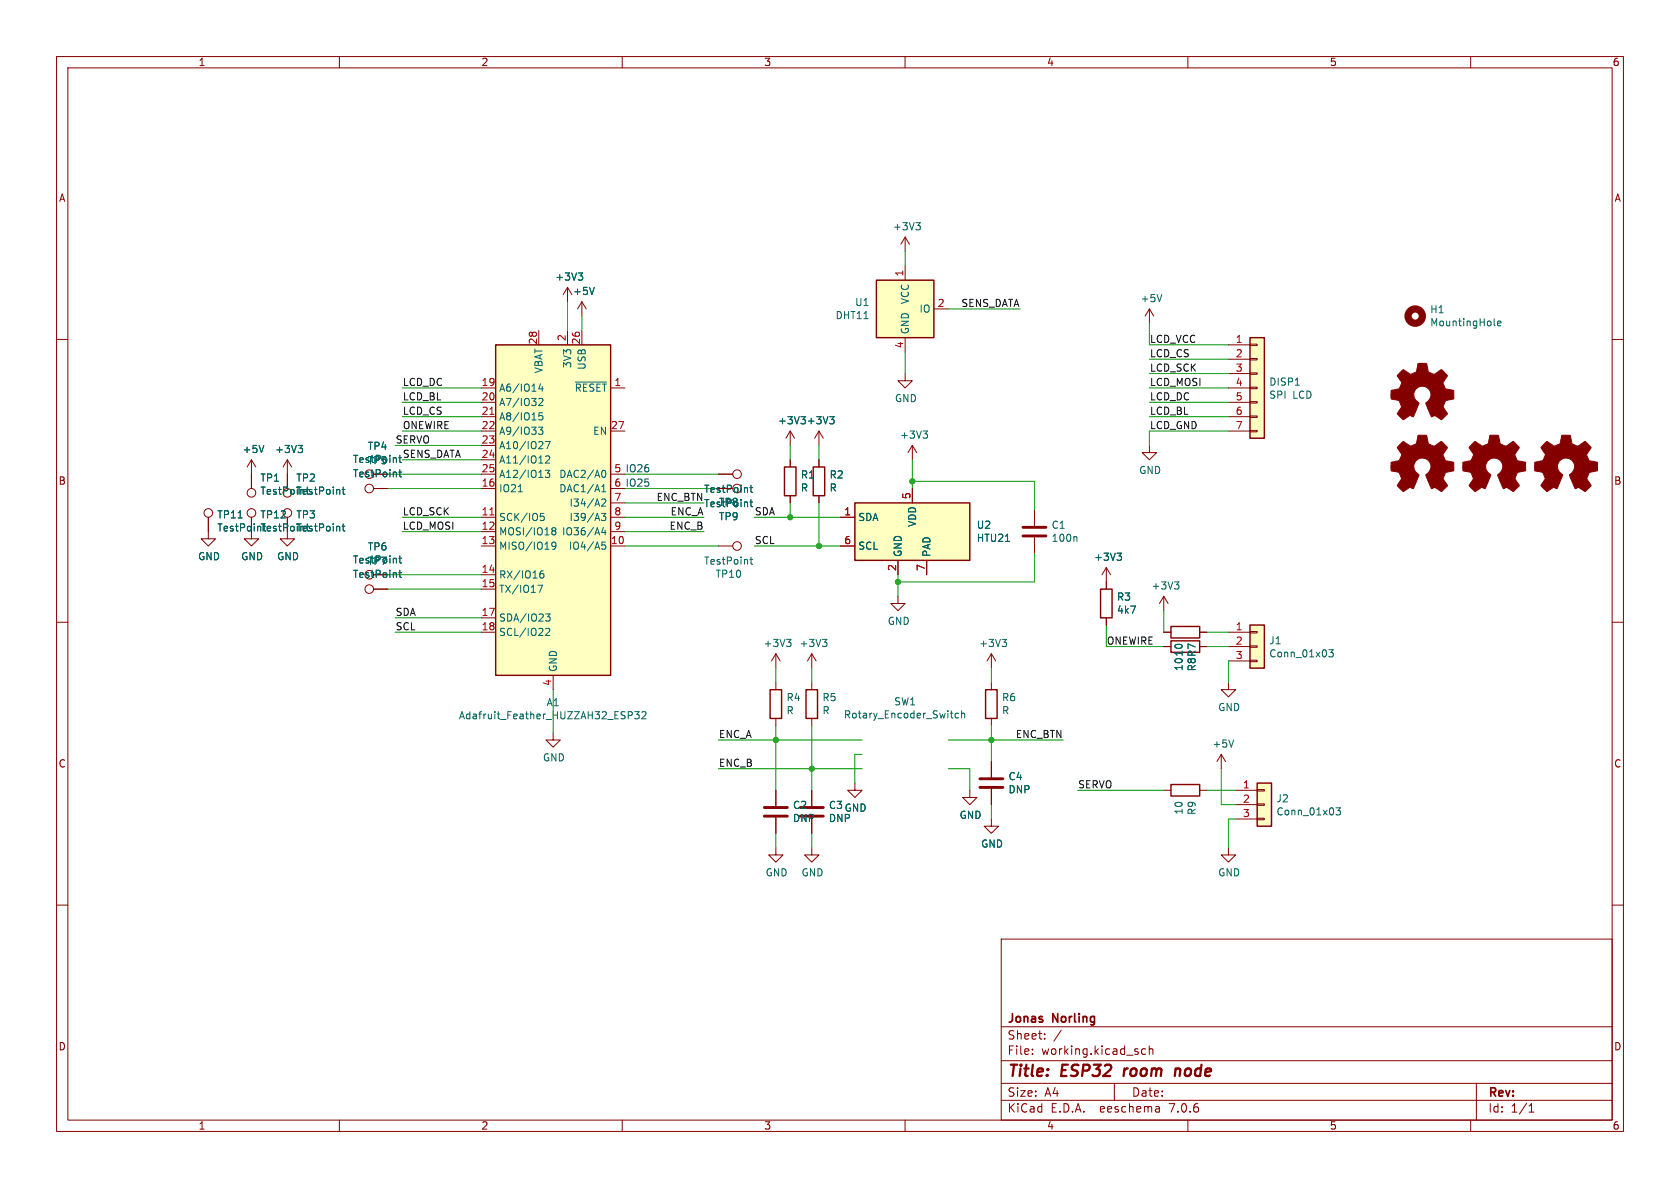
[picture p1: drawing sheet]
<svg xmlns="http://www.w3.org/2000/svg" width="297mm" height="210mm" viewBox="0 0 297 210" stroke-linecap="round" stroke-linejoin="round" font-family="sans-serif">
<g fill="none" stroke="#840000" stroke-width=".18">
<path d="M10 10h277v190h-277zM12 12h273v186h-273zM60 10v2M110 10v2M160 10v2M210 10v2M260 10v2M10 60h2M95.2 58.4v2.6M100.3 50.8l-.7 1.3M100.3 50.8v2.5M100.3 58.4v2.6"/>
<path d="M100.3 50.8l.8 1.3M102.9 53.3l-.8 1.3M102.9 53.3v2.6M102.9 58.4v2.6M102.9 53.3l.7 1.3M160 41.9v2.6M160 47v2.5M160 59.7v2.5M160 41.9l-.7 1.3M160 41.9l.8 1.3M165.1 54.6h2.5M203.2 54.6l-.8 1.3"/>
<path d="M203.2 54.6v2.6M203.2 54.6l.8 1.3M285 60h2M85.1 68.6h2.5M85.1 71.1h2.5M85.1 73.7h2.5M85.1 76.2h2.5M85.1 78.7h2.5M107.9 68.6h2.6M107.9 76.2h2.6M139.7 76.2l-.8 1.3M139.7 76.2v2.5"/>
<path d="M139.7 76.2l.8 1.3M144.8 76.2v2.5M144.8 76.2l-.8 1.3M144.8 76.2l.7 1.3M160 66v1.3h1.3l-1.3 1.3-1.3-1.3h1.3M161.3 78.7l-.8 1.3M161.3 78.7v2.6M161.3 78.7l.8 1.3M203.2 78.7v1.3h1.3l-1.3 1.3-1.3-1.3h1.3M217.2 61h3.8M217.2 63.5h3.8M217.2 66h3.8"/>
<path d="M217.2 68.6h3.8M217.2 71.1h3.8M217.2 73.7h3.8M217.2 76.2h3.8M221 76.1h1.2v.2h-1.2zM221 73.5h1.2v.3h-1.2zM221 71h1.2v.2h-1.2zM221 68.5h1.2v.2h-1.2zM221 65.9h1.2v.3h-1.2zM221 63.4h1.2v.2h-1.2zM221 60.8h1.2v.3h-1.2zM36.8 91.4v3.9h1.3l-1.3 1.2-1.2-1.2h1.2"/>
<path d="M44.4 91.4v3.9h1.3l-1.3 1.2-1.2-1.2h1.2M44.4 81.3v5.1M44.4 81.3l-.7 1.3M44.4 81.3l.8 1.3M50.8 91.4v3.9h1.3l-1.3 1.2-1.3-1.2h1.3M50.8 81.3l-.8 1.3M50.8 81.3v5.1M50.8 81.3l.8 1.3M66 86.4h2.6M85.1 91.4h2.5M85.1 96.5h2.5M85.1 83.8h2.5"/>
<path d="M85.1 86.4h2.5M85.1 94h2.5M85.1 81.3h2.5M107.9 91.4h2.6M107.9 96.5h2.6M107.9 83.8h2.6M107.9 86.4h2.6M107.9 94h2.6M107.9 88.9h2.6M127 96.5h2.5M127 83.8h2.5M139.7 81.3v1.3"/>
<path d="M139.7 87.6v1.3M144.8 81.3v1.3M144.8 87.6v1.3M148.6 91.4h2.5M148.6 96.5h2.5M158.7 99.1v2.5M161.3 86.4v2.5M163.8 99.1v2.5M182.9 90.2v2.8M182.9 95v2.8M10 110h2M66 104.1h2.6"/>
<path d="M85.1 104.1h2.5M85.1 101.6h2.5M85.1 109.2h2.5M85.1 111.8h2.5M97.8 119.4v2.5M137.2 115.6v2.5M137.2 115.6l-.8 1.2M137.2 115.6l.7 1.2M143.5 115.6v2.5M143.5 115.6l-.8 1.2M143.5 115.6l.8 1.2M158.7 105.4v1.3h1.3l-1.3 1.3-1.2-1.3h1.2"/>
<path d="M175.3 115.6v2.5M175.3 115.6l-.8 1.2M175.3 115.6l.7 1.2M195.6 100.3l-.8 1.3M195.6 100.3v3.8M195.6 109.2v1.3M195.6 100.3l.7 1.3M205.7 105.4l-.7 1.3M205.7 105.4v2.6M205.7 105.4l.8 1.3M205.7 111.8h1.3M205.7 114.3h1.3"/>
<path d="M212.1 111.8h1.3M212.1 114.3h1.3M217.2 111.8h3.8M217.2 114.3h3.8M217.2 116.8h3.8M221 116.7h1.2v.3h-1.2zM221 114.2h1.2v.2h-1.2zM221 111.6h1.2v.3h-1.2zM285 110h2M97.8 129.5v1.3h1.3l-1.3 1.3-1.3-1.3h1.3M137.2 120.7v1.2M137.2 127v1.3"/>
<path d="M137.2 139.7v2.8M143.5 120.7v1.2M143.5 127v1.3M143.5 139.7v2.8M151.1 138.4v1.3h1.3l-1.3 1.3-1.2-1.3h1.2M171.4 139.7v1.3h1.3l-1.3 1.2-1.2-1.2h1.2M175.3 120.7v1.2M175.3 127v1.3M175.3 134.6v2.8M175.3 139.4v2.8M205.7 139.7h1.3M212.1 139.7h1.3"/>
<path d="M215.9 133.4l-.8 1.2M215.9 133.4v2.5M215.9 133.4l.8 1.2M217.2 120.7v1.2h1.2l-1.2 1.3-1.3-1.3h1.3M218.4 139.7h3.8M222.2 139.6h1.3v.2h-1.3zM10 160h2M137.2 149.9v1.2h1.2l-1.2 1.3-1.3-1.3h1.3M137.2 144.5v2.8M143.5 149.9v1.2h1.3l-1.3 1.3-1.3-1.3h1.3M143.5 144.5v2.8M175.3 144.8v1.3h1.2l-1.2 1.2-1.3-1.2h1.3"/>
<path d="M217.2 149.9v1.2h1.2l-1.2 1.3-1.3-1.3h1.3M218.4 142.2h3.8M218.4 144.8h3.8M222.2 144.7h1.3v.2h-1.3zM222.2 142.1h1.3v.3h-1.3zM285 160h2M177 166h108v32h-108zM60 198v2M110 198v2M160 198v2M177 194.5h108M177 191.5h108"/>
<path d="M177 187.5h108M177 181.5h108M182.5 186.3v.1M182.5 185.5v.1M184.7 183.6v.1M184.7 182.8v.1M187.6 182.1l-1.3 2M197 191.5v3M202.5 185.5l-.4-.1-.3 .3v.4l.2 .2h.5M203.2 185.5l.2-.1 .3 .1 .1 .9M203.2 184.9v1.5M204.9 195.7l.1 .9"/>
<path d="M205 196.5l-.2 .1M205 196h-.2M210 198v2M260 198v2M261 191.5v6.5M270.3 196.6h.9M270.3 195.5l.4-.4v1.5"/>
<circle cx="36.8" cy="90.7" r=".76"/>
<circle cx="44.4" cy="90.7" r=".76"/>
<circle cx="44.4" cy="87.1" r=".76"/>
<circle cx="50.8" cy="90.7" r=".76"/>
<circle cx="65.3" cy="86.4" r=".76"/>
<circle cx="130.3" cy="83.8" r=".76"/>
<circle cx="130.3" cy="96.5" r=".76"/>
<circle cx="65.3" cy="104.1" r=".76"/>
</g>
<path d="M198.8 188.9l-.2 1.3M207.8 188.9l-.1 1.3M208.6 189a.57 .57 0 0 0-.8 .1M208.7 189.2l-.2 1" fill="none" stroke="#840000" stroke-width=".4"/>
<path d="M180.8 94.7h4.1M180.8 93.2h4.1M173.2 139.2h4.1M173.2 137.7h4.1M135.1 144.3h4.1M135.1 142.7h4.1M141.5 144.3h4M141.5 142.7h4" fill="none" stroke="#840000" stroke-width=".51"/>
<g fill="none" stroke="#006464" stroke-width=".18">
<path d="M161.9 39.4h.8l-.4 .4M162.5 39.8l.2 .3v.3l-.2 .2M102.2 48.3h.8l-.4 .4M102.8 48.7l.2 .3v.3l-.2 .2M105.1 50.8l-.5 1.3M205.4 52.1l-.4 1.2M264.1 57.4l.2 .2M264.8 57.2l.6-.1-.1-.3h-.4l-.1 .1v.6h.5M46.6 78.7l-.4 1.3M52.7 78.7h.8l-.4 .5M53.2 79.2l.3 .3v.3l-.3 .2M95.2 75.5h.8l-.4 .5 .3 .1v.6l-.2 .1-.5-.1"/>
<path d="M95.3 70.6l.4-.2 .3 .4-.8 .9h.8M95.6 67.8l-.3 .9h.7M95.9 68.3v.9M95.9 73h-.6v.6l.1-.1h.5l.1 .2-.1 .4-.2 .1-.4-.1M96.4 78h.8l-.5 1.3M101.7 67.5h5.5M146.7 73.7h.8l-.5 .4M147.2 74.1l.3 .3v.3l-.3 .2M163.2 76.2h.8l-.5 .5M163.7 76.7l.3 .2v.3l-.3 .3M229 68.1h.7M42.1 91.6h.7"/>
<path d="M60.5 93h.5M60.5 86.5h.5M60.7 86.1v1.1l.3 .2M60.7 92.6v1.1l.3 .2M70.5 80.9h.5M70.5 83.5h.5M70.5 98.7h.5M70.7 83v1.1l.3 .2M70.7 98.3v1.1l.3 .1M91.6 86.9h.8M95.6 90.7h.6M95.6 91.3l.4-.1 .2 .3-.1 .5h-.5"/>
<path d="M96.4 83.1h.8l-.4 .5 .3 .1v.6l-.2 .1-.5-.1M96.5 80.7l.4-.1 .3 .4-.8 .9h.8M97.8 93.8l-.2-.2 .2-.3h.2l.3 .2-.3 .3M97.8 93.8l-.2 .3v.3l.2 .2 .4-.1 .1-.2v-.2l-.3-.3M97.8 93.8h.2M98.3 96.4l-.3 .2h-.3l-.1-.2 .1-.5 .3-.1 .2 .2a.84 .84 0 0 1-.3 1.1h-.2M106.3 90.7h.8l-.4 .5 .3 .2v.5l-.1 .1-.6-.1M106.4 88.3l.5-.1 .2 .4-.8 .9h.8M106.4 86.9h.7M106.4 86l.3-.3v1.2M106.4 95.8h.6M106.4 96.4l.5-.1 .2 .3-.1 .4h-.6"/>
<path d="M106.7 83.1a.68 .68 0 0 1 .4 .7 .68 .68 0 0 1-.4 .6M106.7 93.2l-.3 .9h.8M107 93.7v.9M132.6 86.2h.5M132.6 88.7h.5M132.6 98.9h.5M132.8 85.8v1.1l.3 .1M132.8 88.3v1.2M132.8 98.5v1.1l.3 .1M177.8 95.7h.7M190.2 94.9l.2 .1v.7M197.5 97.8h.8l-.5 .5"/>
<path d="M198 98.3l.3 .2v.3l-.3 .3M70.5 101.2h.5M70.7 100.8v1.1l.3 .2M95.1 103.4h.8l-.5 1.3M95.4 101.6l.3-.2 .3 .1 .2 .1v.3l-.3 .3-.3-.1-.2-.2M96 100.9l-.3 .1-.3 .5M96.5 108.5h.7l-.4 .5 .4 .1v.5l-.2 .2h-.4M96.5 111.2l.4-.1 .3 .3-.8 .9h.8M139.1 113h.7l-.4 .5M139.6 113.5l.2 .3v.3l-.2 .2M145.4 113h.8l-.4 .5M145.9 113.5l.3 .3v.3l-.3 .2"/>
<path d="M177.2 113h.7l-.4 .5M177.7 113.5l.2 .3v.3l-.2 .2M207.6 102.9h.8l-.4 .4M208.2 103.3l.2 .3v.3l-.2 .2M234.9 114.9h.8l-.4 .4 .3 .2v.5l-.1 .1-.6-.1M111.1 125.8h.4l.3 .2-.1 .4-.6 .1M112.2 125.8h.8l-.4 .5 .3 .1v.6l-.1 .1-.6-.1M113.5 125.9l.5-.1 .2 .4-.8 .9h.8M169.5 126.1h-.4l-.3 .2 .2 .6h.5M170 126.2l.2-.1h.3v.8M170 125.6v1.3M218.1 130.8l-.4 1.3"/>
<path d="M236.2 142.8h.8l-.5 .5 .4 .1v.5l-.2 .2-.5-.2"/>
</g>
<g fill="#ffffc2" stroke="#ffffc2" stroke-width=".18">
<path d="M222.2 138.4h2.6v7.7h-2.6z"/>
<path d="M221 59.7h2.5v17.8h-2.5z"/>
<path d="M151.1 88.9h20.3v10.2h-20.3z"/>
<path d="M154.9 49.5h10.2v10.2h-10.2z"/>
<path d="M87.6 61h20.3v58.4h-20.3z"/>
<path d="M221 110.5h2.5v7.6h-2.5z"/>
</g>
<g fill="none" stroke="#840000" stroke-width=".25">
<path d="M154.9 49.5h10.2v10.2h-10.2zM221 59.7h2.5v17.8h-2.5zM87.6 61h20.3v58.4h-20.3zM138.7 82.6h2v5h-2zM143.8 82.6h2v5h-2zM151.1 88.9h20.3v10.2h-20.3zM194.6 104.1h2v5.1h-2zM207 113.3h5.1v2h-5.1zM207 110.7h5.1v2.1h-5.1zM221 110.5h2.5v7.6h-2.5zM136.1 121.9h2.1v5.1h-2.1zM142.5 121.9h2v5.1h-2z"/>
<path d="M174.2 121.9h2.1v5.1h-2.1zM207 138.7h5.1v2h-5.1zM222.2 138.4h2.6v7.7h-2.6z"/>
</g>
<g fill="#840000" stroke="#840000" stroke-width=".18">
<path d="M260.2 78.5l.6-.5 .9 .6a.62 .62 0 0 0 1 0l.2-.1a1.62 1.62 0 0 0 .4-1.3l.1-.3 1.5 .1 .2 .7a.74 .74 0 0 0 .6 1l.5 .2 1.3-.9 1.1 1.1-.4 .7a.75 .75 0 0 0-.2 1.1l.2 .5 1.5 .3v1.5l-1.4 .3-.1 .1a1.23 1.23 0 0 0-.3 1.2l.7 1-.1 .2-1 .9-.8-.5a.54 .54 0 0 0-.9 0l-1-2.4a2.33 2.33 0 0 0 .8-1.9 1.54 1.54 0 0 0-2.5-.7 1.54 1.54 0 0 0 .5 2.5l-1.1 2.5a.69 .69 0 0 0-1.1 .1l-.6 .4-1.1-1.1 .8-1.2-.2-.5a.71 .71 0 0 0-.9-.7l-.8-.2v-1.5l.5-.1a1.11 1.11 0 0 0 1.2-.7 .72 .72 0 0 0-.2-1.2l-.4-.6z"/>
<path d="M247.5 78.5l.6-.5 .9 .6a.62 .62 0 0 0 1 0l.2-.1a1.62 1.62 0 0 0 .4-1.3l.1-.3 1.5 .1 .2 .7a.74 .74 0 0 0 .6 1l.5 .2 1.3-.9 1.1 1.1-.4 .7a.75 .75 0 0 0-.2 1.1l.2 .5 1.5 .3v1.5l-1.4 .3-.1 .1a1.23 1.23 0 0 0-.3 1.2l.7 1-.1 .2-1 .9-.8-.5a.54 .54 0 0 0-.9 0l-1-2.4a2.33 2.33 0 0 0 .8-1.9 1.54 1.54 0 0 0-2.5-.7 1.54 1.54 0 0 0 .5 2.5l-1.1 2.5a.69 .69 0 0 0-1.1 .1l-.6 .4-1.1-1.1 .8-1.2-.2-.5a.71 .71 0 0 0-.9-.7l-.8-.2v-1.5l.5-.1a1.11 1.11 0 0 0 1.2-.7 .72 .72 0 0 0-.2-1.2l-.4-.6z"/>
<path d="M272.9 78.5l.6-.5 .9 .6a.62 .62 0 0 0 1 0l.2-.1a1.62 1.62 0 0 0 .4-1.3l.1-.3 1.5 .1 .2 .7a.74 .74 0 0 0 .6 1l.5 .2 1.3-.9 1.1 1.1-.4 .7a.75 .75 0 0 0-.2 1.1l.2 .5 1.5 .3v1.5l-1.4 .3-.1 .1a1.23 1.23 0 0 0-.3 1.2l.7 1-.1 .2-1 .9-.8-.5a.54 .54 0 0 0-.9 0l-1-2.4a2.33 2.33 0 0 0 .8-1.9 1.54 1.54 0 0 0-2.5-.7 1.54 1.54 0 0 0 .5 2.5l-1.1 2.5a.69 .69 0 0 0-1.1 .1l-.6 .4-1.1-1.1 .8-1.2-.2-.5a.71 .71 0 0 0-.9-.7l-.8-.2v-1.5l.5-.1a1.11 1.11 0 0 0 1.2-.7 .72 .72 0 0 0-.2-1.2l-.4-.6z"/>
<path d="M247.5 65.8l.6-.5 .9 .6a.62 .62 0 0 0 1 0l.2-.1a1.62 1.62 0 0 0 .4-1.3l.1-.3 1.5 .1 .2 .7a.74 .74 0 0 0 .6 1l.5 .2 1.3-.9 1.1 1.1-.4 .7a.75 .75 0 0 0-.2 1.1l.2 .5 1.5 .3v1.5l-1.4 .3-.1 .1a1.23 1.23 0 0 0-.3 1.2l.7 1-.1 .2-1 .9-.8-.5a.54 .54 0 0 0-.9 0l-1-2.4a2.33 2.33 0 0 0 .8-1.9 1.54 1.54 0 0 0-2.5-.7 1.54 1.54 0 0 0 .5 2.5l-1.1 2.5a.69 .69 0 0 0-1.1 .1l-.6 .4-1.1-1.1 .8-1.2-.2-.5a.71 .71 0 0 0-.9-.7l-.8-.2v-1.5l.5-.1a1.11 1.11 0 0 0 1.2-.7 .72 .72 0 0 0-.2-1.2l-.4-.6z"/>
</g>
<circle cx="250.2" cy="55.9" r="1.27" fill="none" stroke="#840000" stroke-width="1.3"/>
<path d="M86.6 73.2h.7M86.6 91h.7" fill="none" stroke="#a90000" stroke-width=".18"/>
<g fill="none" stroke="#009600" stroke-width=".18">
<path d="M100.3 53.3v5.1M102.9 55.9v2.5M160 44.5v2.5M167.6 54.6h12.7M203.2 57.2v3.8h14M69.8 78.7h15.3M71.1 68.6h14M71.1 71.1h14M71.1 73.7h14M71.1 76.2h14M139.7 78.7v2.6M144.8 78.7v2.6"/>
<path d="M160 62.2v3.8M203.2 68.6h14M203.2 71.1h14M203.2 73.7h14M203.2 63.5h14M203.2 66h14M217.2 76.2h-14v2.5M68.6 86.4h16.5M68.6 83.8h16.5M71.1 91.4h14M71.1 94h14M71.1 81.3h14"/>
<path d="M110.5 86.4h16.5M110.5 91.4h14M110.5 94h14M110.5 88.9h14M110.5 96.5h16.5M110.5 83.8h16.5M133.3 91.4h15.3M133.3 96.5h15.3M139.7 88.9v2.5M144.8 88.9v7.6M161.3 85.1h21.6v5.1M161.3 81.3v5.1"/>
<path d="M182.9 97.8v5.1h-24.2M68.6 104.1h16.5M68.6 101.6h16.5M69.8 109.2h15.3M69.8 111.8h15.3M137.2 118.1v2.6M143.5 118.1v2.6M158.7 101.6v3.8M175.3 118.1v2.6M195.6 110.5v3.8h10.1M205.7 108v3.8M213.4 111.8h3.8"/>
<path d="M213.4 114.3h3.8M217.2 116.8v3.9M97.8 121.9v7.6M127 135.9h25.4M127 130.8h25.4M137.2 128.3v11.4M143.5 128.3v11.4M152.4 133.4h-1.3v5M167.6 135.9h3.8v3.8M167.6 130.8h20.4M175.3 128.3v6.3M190.5 139.7h15.2"/>
<path d="M213.4 139.7h5M215.9 135.9v6.3h2.5M137.2 147.3v2.6M143.5 147.3v2.6M175.3 142.2v2.6M218.4 144.8h-1.2v5.1"/>
</g>
<g fill="#009600" stroke="#009600" stroke-width=".18">
<circle cx="143.5" cy="135.9" r=".46"/>
<circle cx="137.2" cy="130.8" r=".46"/>
<circle cx="158.7" cy="102.9" r=".46"/>
<circle cx="161.3" cy="85.1" r=".46"/>
<circle cx="144.8" cy="96.5" r=".46"/>
<circle cx="139.7" cy="91.4" r=".46"/>
<circle cx="175.3" cy="130.8" r=".46"/>
</g>
<g font-size="2.8" fill="#840000">
<text x="178" y="190.9">Title:</text>
<text x="187.7" y="190.9">ESP32</text>
<text x="199.5" y="190.9">room</text>
<text x="209.4" y="190.9">node</text>
</g>
<g font-size="2.1" fill="#840000">
<text x="178" y="184">Sheet:</text>
<text x="178" y="181.2">Jonas</text>
<text x="186.2" y="181.2">Norling</text>
<text x="178" y="186.7">File:</text>
<text x="184.1" y="186.7">working.kicad_sch</text>
<text x="178" y="196.9">KiCad</text>
<text x="178" y="194.1">Size:</text>
<text x="184.7" y="194.1">A4</text>
<text x="185.7" y="196.9">E.D.A.</text>
<text x="194.6" y="196.9">eeschema</text>
<text x="200" y="194.1">Date:</text>
<text x="207" y="196.9">7.0.6</text>
<text x="263" y="194.3">Rev:</text>
<text x="263" y="196.9">Id:</text>
<text x="267.1" y="196.9">1/1</text>
</g>
<g font-size="1.8" fill="#840000">
<text x="35" y="11.9">1</text>
<text x="85" y="11.9">2</text>
<text x="135" y="11.9">3</text>
<text x="185" y="11.9">4</text>
<text x="235" y="11.9">5</text>
<text x="285" y="11.9">6</text>
<text x="10.3" y="35.9">A</text>
<text x="285.3" y="35.9">A</text>
<text x="10.3" y="85.9">B</text>
<text x="124.4" y="87.3">TestPoint</text>
<text x="285.3" y="85.9">B</text>
<text x="10.3" y="135.9">C</text>
<text x="285.3" y="135.9">C</text>
<text x="10.3" y="185.9">D</text>
<text x="285.3" y="185.9">D</text>
<text x="35" y="199.9">1</text>
<text x="85" y="199.9">2</text>
<text x="135" y="199.9">3</text>
<text x="185" y="199.9">4</text>
<text x="235" y="199.9">5</text>
<text x="285" y="199.9">6</text>
</g>
<g font-size="1.8" fill="#006464">
<text x="157.8" y="40.9">+3V3</text>
<text x="98.1" y="49.8">+3V3</text>
<text x="101.2" y="52.3">+5V</text>
<text x="160.9" y="53.9" transform="rotate(-90 160.9 53.9)">VCC</text>
<text x="201.5" y="53.6">+5V</text>
<text x="147.6" y="56.6">DHT11</text>
<text x="151.1" y="54.3">U1</text>
<text x="160.9" y="59.2" transform="rotate(-90 160.9 59.2)">GND</text>
<text x="162.5" y="55.5">IO</text>
<text x="252.7" y="55.6">H1</text>
<text x="252.7" y="57.9">MountingHole</text>
<text x="101.2" y="65.2" transform="rotate(-90 101.2 65.2)">3V3</text>
<text x="103.7" y="65.5" transform="rotate(-90 103.7 65.5)">USB</text>
<text x="88.1" y="69.4">A6/IO14</text>
<text x="88.1" y="72">A7/IO32</text>
<text x="96.1" y="66.1" transform="rotate(-90 96.1 66.1)">VBAT</text>
<text x="101.5" y="69.4">~{RESET}</text>
<text x="158.1" y="71.3">GND</text>
<text x="224.3" y="68.4">DISP1</text>
<text x="224.3" y="70.7">SPI</text>
<text x="228.5" y="70.7">LCD</text>
<text x="88.1" y="74.5">A8/IO15</text>
<text x="88.1" y="77.1">A9/IO33</text>
<text x="104.8" y="77.1">EN</text>
<text x="137.4" y="75.2">+3V3 +3V3</text>
<text x="159" y="77.7">+3V3</text>
<text x="42.8" y="80.3">+5V</text>
<text x="48.5" y="80.3">+3V3</text>
<text x="62.3" y="82">TestPoint</text>
<text x="64.9" y="79.7">TP4</text>
<text x="64.9" y="82.3">TP5</text>
<text x="71.1" y="81">SENS_DATA</text>
<text x="88.1" y="79.6">A10/IO27</text>
<text x="88.1" y="82.1">A11/IO12</text>
<text x="201.3" y="84">GND</text>
<text x="45.9" y="85.3">TP1</text>
<text x="45.9" y="87.7">TestPoint</text>
<text x="52.3" y="85.3">TP2</text>
<text x="52.3" y="87.7">TestPoint</text>
<text x="62.3" y="84.6">TestPoint</text>
<text x="88.1" y="87.2">IO21</text>
<text x="88.1" y="84.7">A12/IO13</text>
<text x="98.8" y="84.7">DAC2/A0</text>
<text x="98.8" y="87.2">DAC1/A1</text>
<text x="100.6" y="89.8">I34/A2</text>
<text x="124.4" y="89.9">TestPoint</text>
<text x="127" y="89.6">TP8</text>
<text x="141.5" y="84.8">R1</text>
<text x="141.5" y="87.1">R</text>
<text x="146.6" y="84.8">R2</text>
<text x="146.6" y="87.1">R</text>
<text x="38.3" y="94.2">TestPointTestPoint</text>
<text x="38.3" y="91.8">TP11</text>
<text x="45.9" y="91.8">TP12</text>
<text x="52.3" y="91.8">TP3</text>
<text x="52.3" y="94.2">TestPoint</text>
<text x="88.1" y="92.3">SCK/IO5</text>
<text x="88.1" y="94.8">MOSI/IO18</text>
<text x="99.3" y="94.8">IO36/A4</text>
<text x="100.6" y="92.3">I39/A3</text>
<text x="127" y="92.2">TP9</text>
<text x="133.3" y="91.2">SDA</text>
<text x="151.6" y="92.3">SDA</text>
<text x="162.2" y="93.2" transform="rotate(-90 162.2 93.2)">VDD</text>
<text x="172.6" y="93.7">U2</text>
<text x="172.6" y="96">HTU21</text>
<text x="185.8" y="93.7">C1</text>
<text x="185.8" y="96">100n</text>
<text x="34.9" y="99.2">GND</text>
<text x="42.5" y="99.2">GND</text>
<text x="48.9" y="99.2">GND</text>
<text x="62.3" y="99.8">TestPoint</text>
<text x="64.9" y="97.5">TP6</text>
<text x="64.9" y="100.1">TP7</text>
<text x="88.1" y="97.4">MISO/IO19</text>
<text x="100.5" y="97.4">IO4/A5</text>
<text x="124.4" y="100">TestPoint</text>
<text x="151.6" y="97.4">SCL</text>
<text x="159.6" y="98.6" transform="rotate(-90 159.6 98.6)">GND</text>
<text x="164.7" y="98.6" transform="rotate(-90 164.7 98.6)">PAD</text>
<text x="193.3" y="99.3">+3V3</text>
<text x="62.3" y="102.4">TestPoint</text>
<text x="88.1" y="102.5">RX/IO16</text>
<text x="88.1" y="105">TX/IO17</text>
<text x="126.4" y="102.3">TP10</text>
<text x="197.4" y="106.4">R3</text>
<text x="203.5" y="104.4">+3V3</text>
<text x="88.1" y="110.1">SDA/IO23</text>
<text x="88.1" y="112.6">SCL/IO22</text>
<text x="156.8" y="110.7">GND</text>
<text x="197.4" y="108.7">4k7</text>
<text x="98.7" y="118.9" transform="rotate(-90 98.7 118.9)">GND</text>
<text x="134.9" y="114.6">+3V3</text>
<text x="141.2" y="114.6">+3V3</text>
<text x="173" y="114.6">+3V3</text>
<text x="209.3" y="118.7" transform="rotate(-90 209.3 118.7)">10</text>
<text x="209.3" y="116.2" transform="rotate(-90 209.3 116.2)">10</text>
<text x="211.6" y="118.8" transform="rotate(-90 211.6 118.8)">R8R7</text>
<text x="224.3" y="114.1">J1</text>
<text x="224.3" y="116.4">Conn_01x03</text>
<text x="96.5" y="125">A1</text>
<text x="138.9" y="124.2">R4</text>
<text x="145.3" y="124.2">R5</text>
<text x="158" y="124.9">SW1</text>
<text x="177" y="124.2">R6</text>
<text x="215.3" y="125.9">GND</text>
<text x="81" y="127.4">Adafruit_Feather_HUZZAH32_ESP32</text>
<text x="138.9" y="126.5">R</text>
<text x="145.3" y="126.5">R</text>
<text x="149.1" y="127.2">Rotary_Encoder_Switch</text>
<text x="177" y="126.5">R</text>
<text x="95.9" y="134.8">GND</text>
<text x="214.2" y="132.4">+5V</text>
<text x="140.1" y="143.2">C2</text>
<text x="146.4" y="143.2">C3</text>
<text x="149.2" y="143.7">GND</text>
<text x="178.2" y="138.1">C4</text>
<text x="178.2" y="140.4">DNP</text>
<text x="225.6" y="142">J2</text>
<text x="140.1" y="145.5">DNP</text>
<text x="146.4" y="145.5">DNP</text>
<text x="169.5" y="145">GND</text>
<text x="209.3" y="144.1" transform="rotate(-90 209.3 144.1)">10</text>
<text x="211.6" y="144.2" transform="rotate(-90 211.6 144.2)">R9</text>
<text x="225.6" y="144.3">Conn_01x03</text>
<text x="135.3" y="155.1">GND</text>
<text x="141.6" y="155.1">GND</text>
<text x="173.4" y="150">GND</text>
<text x="215.3" y="155.1">GND</text>
</g>
<g font-size="1.8" fill="#a90000">
<text x="159.8" y="49" transform="rotate(-90 159.8 49)">1</text>
<text x="165.7" y="54.4">2</text>
<text x="95" y="61" transform="rotate(-90 95 61)">28</text>
<text x="100.1" y="60.4" transform="rotate(-90 100.1 60.4)">2</text>
<text x="102.6" y="61" transform="rotate(-90 102.6 61)">26</text>
<text x="159.8" y="61.7" transform="rotate(-90 159.8 61.7)">4</text>
<text x="218.4" y="60.7">1</text>
<text x="218.4" y="63.2">2</text>
<text x="218.4" y="65.8">3</text>
<text x="85" y="68.3">19</text>
<text x="85" y="70.9">20</text>
<text x="108.5" y="68.3">1</text>
<text x="218.4" y="68.3">4</text>
<text x="218.4" y="70.9">5</text>
<text x="85" y="73.4">21</text>
<text x="85" y="75.9">22</text>
<text x="107.9" y="75.9">27</text>
<text x="218.4" y="73.4">6</text>
<text x="218.4" y="75.9">7</text>
<text x="85" y="78.5">23</text>
<text x="85" y="81">24</text>
<text x="85" y="83.6">25</text>
<text x="85" y="86.1">16</text>
<text x="108.5" y="88.6">7</text>
<text x="161" y="88.3" transform="rotate(-90 161 88.3)">5</text>
<text x="85" y="91.2">11</text>
<text x="85" y="93.7">12</text>
<text x="108.5" y="91.2">8</text>
<text x="108.5" y="93.7">9</text>
<text x="149.2" y="91.2">1</text>
<text x="85" y="96.3">13</text>
<text x="85" y="101.3">14</text>
<text x="107.9" y="96.3">10</text>
<text x="149.2" y="96.3">6</text>
<text x="158.5" y="101" transform="rotate(-90 158.5 101)">2</text>
<text x="163.6" y="101" transform="rotate(-90 163.6 101)">7</text>
<text x="85" y="103.9">15</text>
<text x="85" y="109">17</text>
<text x="85" y="111.5">18</text>
<text x="218.4" y="111.5">1</text>
<text x="218.4" y="114">2</text>
<text x="218.4" y="116.6">3</text>
<text x="97.5" y="121.4" transform="rotate(-90 97.5 121.4)">4</text>
<text x="219.6" y="139.4">1</text>
<text x="219.6" y="142">2</text>
<text x="219.6" y="144.5">3</text>
</g>
<g font-size="1.8" fill="#0f0f0f">
<text x="169.9" y="54.3">SENS_DATA</text>
<text x="203.2" y="65.8">LCD_SCK</text>
<text x="203.2" y="63.2">LCD_CS</text>
<text x="203.2" y="60.7">LCD_VCC</text>
<text x="71.1" y="68.3">LCD_DC</text>
<text x="71.1" y="70.9">LCD_BL</text>
<text x="203.2" y="70.9">LCD_DC</text>
<text x="203.2" y="68.3">LCD_MOSI</text>
<text x="71.1" y="73.4">LCD_CS</text>
<text x="71.1" y="75.9">ONEWIRE</text>
<text x="203.2" y="75.9">LCD_GND</text>
<text x="203.2" y="73.4">LCD_BL</text>
<text x="69.8" y="78.5">SERVO</text>
<text x="116" y="88.6">ENC_BTN</text>
<text x="71.1" y="91.2">LCD_SCK</text>
<text x="71.1" y="93.7">LCD_MOSI</text>
<text x="118.3" y="93.7">ENC_B</text>
<text x="118.5" y="91.2">ENC_A</text>
<text x="133.3" y="96.3">SCL</text>
<text x="69.8" y="109">SDA</text>
<text x="69.8" y="111.5">SCL</text>
<text x="195.6" y="114">ONEWIRE</text>
<text x="127" y="130.5">ENC_A</text>
<text x="179.5" y="130.5">ENC_BTN</text>
<text x="127" y="135.6">ENC_B</text>
<text x="190.5" y="139.4">SERVO</text>
</g>
<g font-size="1.8" fill="#0000c2">
<text x="108.5" y="83.6">5 IO26</text>
<text x="108.5" y="86.1">6 IO25</text>
</g>
</svg>
